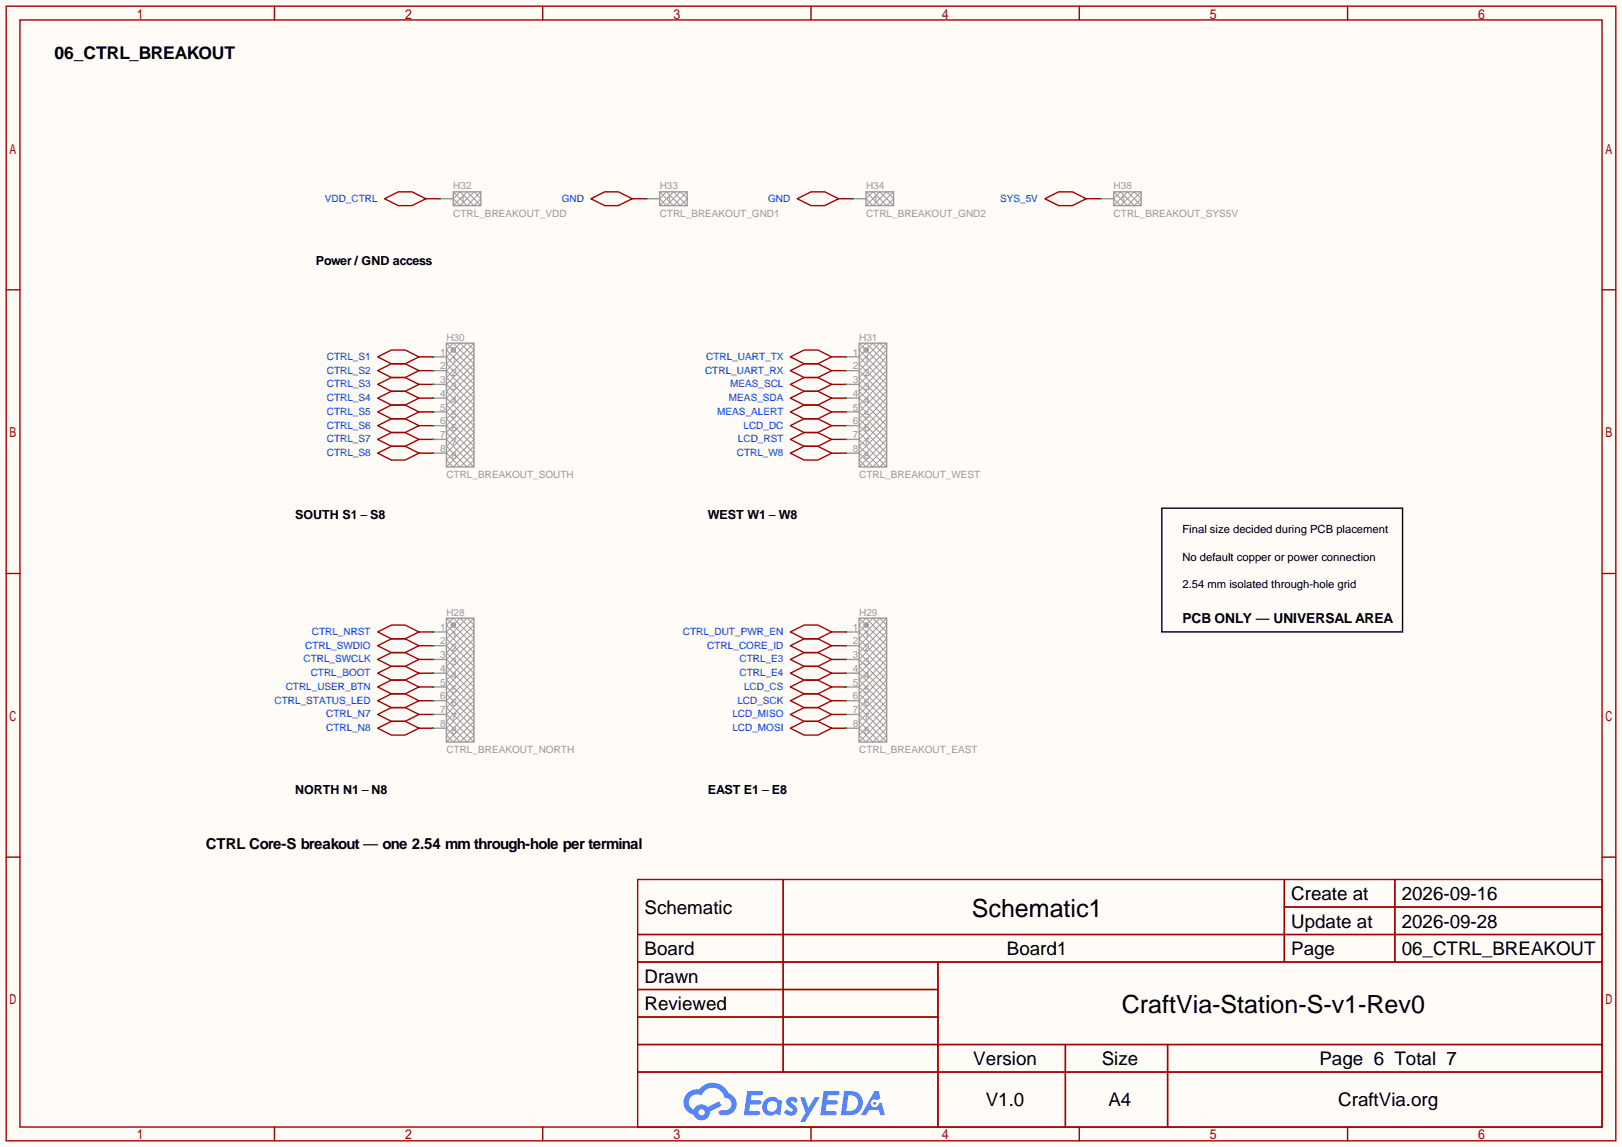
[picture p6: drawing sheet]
<svg xmlns="http://www.w3.org/2000/svg" width="299mm" height="212mm" viewBox="0 0 299 212" stroke-linecap="round" stroke-linejoin="round" font-family="sans-serif">
<path d="M0 0h299.5v211.8h-299.5z" fill="#fffcf7"/>
<g fill="none" stroke="#a10000" stroke-width=".25">
<path d="M1.1 1.1h297.2v209.6h-297.2zM3.7 3.7h292.1v204.5h-292.1zM50.7 1.1v2.6M100.2 1.1v2.6M149.7 1.1v2.6M199.3 1.1v2.6M248.8 1.1v2.6M1.1 53.5h2.6M295.8 53.5h2.5M1.1 105.9h2.6M295.8 105.9h2.5M1.1 158.3h2.6"/>
<path d="M295.8 158.3h2.5M117.7 162.4h178.1v45.8h-178.1zM117.7 172.6h178.1M117.7 177.7h178.1M144.6 162.4v35.6M173.2 177.7v30.5M237.1 162.4v15.3M237.1 167.5h58.7M257.5 162.4v15.3M117.7 182.8h55.5M117.7 192.9h178.1M117.7 187.8h55.5"/>
<path d="M117.7 198h178.1M196.7 192.9v15.3M215.6 192.9v15.3M50.7 208.2v2.5M100.2 208.2v2.5M149.7 208.2v2.5M199.3 208.2v2.5M248.8 208.2v2.5"/>
</g>
<g fill="#5487ff">
<path d="M145.5 202.8a1.3 1.3 0 0 1 1.8 .3l-.4 .6a.54 .54 0 0 0-.9-.2l.1 .2a1.58 1.58 0 0 1 1.1 1.6 1.43 1.43 0 0 1-2.5 .1l.5-.6a.64 .64 0 0 0 .5 .5 .64 .64 0 0 0 .7-.3l-.2-.2a1.6 1.6 0 0 1-1-1.6z"/>
<path d="M147.7 202.7h.9l.7 1.9 1.1-1.9h.9l-2.7 4.5h-.9l1-1.7z"/>
<path d="M138 201.5h1.6a1.31 1.31 0 0 1 1.2 .2 .4 .4 0 0 1-.3 .6h-1.8l-.1 .9h1.6a.4 .4 0 0 1 .4 .4 .4 .4 0 0 1-.4 .4h-1.7l-.2 1.2h.8a1.23 1.23 0 0 1 1.2 .2 .39 .39 0 0 1-.3 .6h-2.7z"/>
<path d="M152.1 201.5h1.6a1.32 1.32 0 0 1 1.3 .2 .39 .39 0 0 1-.4 .6h-1.7l-.2 .9h1.7a.4 .4 0 0 1 .3 .4 .4 .4 0 0 1-.4 .4h-1.7l-.2 1.2h.8a1.23 1.23 0 0 1 1.2 .2 .39 .39 0 0 1-.3 .6h-2.7z"/>
<path d="M161.5 201.5h.7l.4 1.3-.7 .4a.75 .75 0 0 0-1.1 .3 .75 .75 0 0 0 .5 1 .75 .75 0 0 0 .9-.6l.6-.3 .6 2.4h-.9l-.2-1h-1.9l-.5 1h-.9z"/>
<path d="M155.9 201.5l-.7 4.5h1.5a2.27 2.27 0 0 0 2.6-2.3 2.27 2.27 0 0 0-2.7-2.2zM156.6 202.3a1.5 1.5 0 0 1 1.8 1.5 1.5 1.5 0 0 1-1.9 1.4h-.3z"/>
<path d="M141.3 203.1a1.62 1.62 0 0 0-.4 2.1 1.62 1.62 0 0 0 2 .7l.4-.3 .3 .3 .5 .1 .3-2.5-.2-.3h-.4a1.58 1.58 0 0 0-2.5-.1zM141.9 203.6a.99 .99 0 0 1 1.6 .3 .99 .99 0 0 1-.9 1.4 .94 .94 0 0 1-1-.5 .94 .94 0 0 1 .3-1.2z"/>
<path d="M126.9 201.9a2.37 2.37 0 0 0 1.2 4 1.54 1.54 0 0 0 1.7 1 1.54 1.54 0 0 0 1.3-1.6l2.1-1.1-.5-.8-2 1.1a1.57 1.57 0 0 0-2.6 .4 1.5 1.5 0 0 1-.8-2.1 1.5 1.5 0 0 1 2.2-.5 2.23 2.23 0 0 1 2.3-1.4 2.23 2.23 0 0 1 2 1.8 1.16 1.16 0 0 1 1.2 1.1 1.16 1.16 0 0 1-1 1.3h-.7a.47 .47 0 0 0-.6 .3 .47 .47 0 0 0 .4 .6 2.23 2.23 0 0 0 2.3-.7 2.23 2.23 0 0 0 .4-2.3 2.16 2.16 0 0 0-1.3-1.1 3.2 3.2 0 0 0-5.4-.7l-1.2 .1zM129 205.4a.58 .58 0 0 1 1.1 0 .58 .58 0 0 1-1.1 0z"/>
<circle cx="161.5" cy="203.8" r=".28"/>
</g>
<g fill="none" stroke="#999" stroke-width=".18">
<path d="M83.7 38l2.5-2.6 2.6 2.6M83.7 35.4l2.5 2.6 2.6-2.6M85 35.4l-1.3 1.3 1.3 1.3 2.5-2.6 1.3 1.3-1.3 1.3zM121.8 38l2.5-2.6 2.6 2.6M121.8 35.4l2.5 2.6 2.6-2.6M123.1 35.4l-1.3 1.3 1.3 1.3 2.5-2.6 1.3 1.3-1.3 1.3zM159.9 36.7l1.3-1.3 2.5 2.6 1.3-1.3-1.3-1.3-2.5 2.6zM159.9 38l2.5-2.6 2.6 2.6M159.9 35.4l2.5 2.6 2.6-2.6M205.6 38l2.6-2.6 2.5 2.6M205.6 35.4l2.6 2.6 2.5-2.6M206.9 35.4l-1.3 1.3 1.3 1.3 2.5-2.6 1.3 1.3-1.3 1.3z"/>
<path d="M82.4 64.6l1.3-1.2 3.8 3.8-5.1 5.1 5.1 5-5.1 5.1 3.8 3.8 1.3-1.2-5.1-5.1 5.1-5.1-5.1-5.1 5.1-5.1-1.3-1.2-3.8 3.8 5.1 5.1-5.1 5 5.1 5.1-3.8 3.8-1.3-1.2 5.1-5.1-5.1-5.1 5.1-5.1zM82.4 63.4l5.1 5.1-5.1 5 5.1 5.1-5.1 5.1 2.6 2.5 2.5-2.5-5.1-5.1 5.1-5.1-5.1-5 5.1-5.1M83.9 64.3l.1 .2M84 64.8l-.1 .2M158.6 63.4l5.1 5.1-5.1 5 5.1 5.1-5.1 5.1 2.6 2.5 2.5-2.5-5.1-5.1 5.1-5.1-5.1-5 5.1-5.1M159.9 63.4l-1.3 1.2 5.1 5.1-5.1 5.1 5.1 5.1-5.1 5.1 1.3 1.2 3.8-3.8-5.1-5.1 5.1-5-5.1-5.1 3.8-3.8 1.3 1.2-5.1 5.1 5.1 5.1-5.1 5.1 5.1 5.1-1.3 1.2-3.8-3.8 5.1-5.1-5.1-5 5.1-5.1zM160.1 64.3l.1 .2M160.2 64.8l-.1 .2M82.4 86.2l5.1-5-5.1-5.1 5.1-5.1-5.1-5.1 2.6-2.5 2.5 2.5-5.1 5.1 5.1 5.1-5.1 5.1 5.1 5M158.6 86.2l5.1-5-5.1-5.1 5.1-5.1-5.1-5.1 2.6-2.5 2.5 2.5-5.1 5.1 5.1 5.1-5.1 5.1 5.1 5M82.4 114.2l5.1 5.1-5.1 5 5.1 5.1-5.1 5.1 2.6 2.5 2.5-2.5-5.1-5.1 5.1-5.1-5.1-5 5.1-5.1M83.7 114.2l3.8 3.8-5.1 5.1 5.1 5-5.1 5.1 3.8 3.8 1.3-1.2-5.1-5.1 5.1-5.1-5.1-5.1 5.1-5.1-1.3-1.2-3.8 3.8 5.1 5.1-5.1 5 5.1 5.1-3.8 3.8-1.3-1.2 5.1-5.1-5.1-5.1 5.1-5.1-5.1-5.1z"/>
<path d="M83.9 115.1l.1 .2M84 115.6l-.1 .2M158.6 114.2l5.1 5.1-5.1 5 5.1 5.1-5.1 5.1 2.6 2.5 2.5-2.5-5.1-5.1 5.1-5.1-5.1-5 5.1-5.1M159.9 114.2l-1.3 1.2 5.1 5.1-5.1 5.1 5.1 5.1-5.1 5.1 1.3 1.2 3.8-3.8-5.1-5.1 5.1-5-5.1-5.1 3.8-3.8 1.3 1.2-5.1 5.1 5.1 5.1-5.1 5.1 5.1 5.1-1.3 1.2-3.8-3.8 5.1-5.1-5.1-5 5.1-5.1zM160.1 115.1l.1 .2M160.2 115.6l-.1 .2M82.4 137l5.1-5-5.1-5.1 5.1-5.1-5.1-5.1 2.6-2.5 2.5 2.5-5.1 5.1 5.1 5.1-5.1 5.1 5.1 5M158.6 137l5.1-5-5.1-5.1 5.1-5.1-5.1-5.1 2.6-2.5 2.5 2.5-5.1 5.1 5.1 5.1-5.1 5.1 5.1 5"/>
</g>
<g fill="none" stroke="#999" stroke-width=".25">
<path d="M81.2 36.7h2.5M83.7 35.4h5.1v2.6h-5.1zM119.3 36.7h2.5M121.8 35.4h5.1v2.6h-5.1zM157.4 36.7h2.5M159.9 35.4h5.1v2.6h-5.1zM203.1 36.7h2.5M205.6 35.4h5.1v2.6h-5.1zM79.9 65.9h2.5M79.9 68.5h2.5M79.9 71h2.5M79.9 73.5h2.5"/>
<path d="M79.9 76.1h2.5M79.9 78.6h2.5M82.4 63.4h5.1v22.8h-5.1zM156.1 65.9h2.5M156.1 68.5h2.5M156.1 71h2.5M156.1 73.5h2.5M156.1 76.1h2.5M156.1 78.6h2.5M158.6 63.4h5.1v22.8h-5.1zM79.9 81.2h2.5M79.9 83.7h2.5"/>
<path d="M156.1 81.2h2.5M156.1 83.7h2.5M79.9 116.7h2.5M79.9 119.3h2.5M82.4 114.2h5.1v22.8h-5.1zM156.1 116.7h2.5M156.1 119.3h2.5M158.6 114.2h5.1v22.8h-5.1zM79.9 121.8h2.5M79.9 124.3h2.5M79.9 126.9h2.5M79.9 129.4h2.5"/>
<path d="M79.9 132h2.5M79.9 134.5h2.5M156.1 121.8h2.5M156.1 124.3h2.5M156.1 126.9h2.5M156.1 129.4h2.5M156.1 132h2.5M156.1 134.5h2.5"/>
<circle cx="83.7" cy="64.6" r=".38"/>
<circle cx="159.9" cy="64.6" r=".38"/>
<circle cx="83.7" cy="115.4" r=".38"/>
<circle cx="159.9" cy="115.4" r=".38"/>
</g>
<g fill="none" stroke="#870000" stroke-width=".25">
<path d="M78.6 36.7h2.6M116.7 36.7h2.6M154.8 36.7h2.6M200.5 36.7h2.6M77.3 65.9h2.6M77.3 68.5h2.6M77.3 71h2.6M77.3 73.5h2.6M77.3 76.1h2.6M77.3 78.6h2.6M153.5 65.9h2.6M153.5 68.5h2.6"/>
<path d="M153.5 71h2.6M153.5 73.5h2.6M153.5 76.1h2.6M153.5 78.6h2.6M77.3 81.2h2.6M77.3 83.7h2.6M153.5 81.2h2.6M153.5 83.7h2.6M77.3 116.7h2.6M77.3 119.3h2.6M153.5 116.7h2.6M153.5 119.3h2.6"/>
<path d="M77.3 121.8h2.6M77.3 124.3h2.6M77.3 126.9h2.6M77.3 129.4h2.6M77.3 132h2.6M77.3 134.5h2.6M153.5 121.8h2.6M153.5 124.3h2.6M153.5 126.9h2.6M153.5 129.4h2.6M153.5 132h2.6M153.5 134.5h2.6"/>
</g>
<g fill="none" stroke="#a10000" stroke-width=".25">
<path d="M71 36.7l2.5-1.3h2.6l2.5 1.3-2.5 1.3h-2.6zM109.1 36.7l2.5-1.3h2.6l2.5 1.3-2.5 1.3h-2.6zM147.2 36.7l2.5-1.3h2.6l2.5 1.3-2.5 1.3h-2.6zM192.9 36.7l2.6-1.3h2.5l2.5 1.3-2.5 1.3h-2.5zM69.7 65.9l2.6-1.3h2.5l2.5 1.3-2.5 1.3h-2.5zM69.7 68.5l2.6-1.3h2.5l2.5 1.3-2.5 1.2h-2.5zM69.7 71l2.6-1.3h2.5l2.5 1.3-2.5 1.3h-2.5zM69.7 73.5l2.6-1.2h2.5l2.5 1.2-2.5 1.3h-2.5zM69.7 76.1l2.6-1.3h2.5l2.5 1.3-2.5 1.2h-2.5zM69.7 78.6l2.6-1.3h2.5l2.5 1.3-2.5 1.3h-2.5zM145.9 65.9l2.6-1.3h2.5l2.5 1.3-2.5 1.3h-2.5zM145.9 68.5l2.6-1.3h2.5l2.5 1.3-2.5 1.2h-2.5z"/>
<path d="M145.9 71l2.6-1.3h2.5l2.5 1.3-2.5 1.3h-2.5zM145.9 73.5l2.6-1.2h2.5l2.5 1.2-2.5 1.3h-2.5zM145.9 76.1l2.6-1.3h2.5l2.5 1.3-2.5 1.2h-2.5zM145.9 78.6l2.6-1.3h2.5l2.5 1.3-2.5 1.3h-2.5zM69.7 81.2l2.6-1.3h2.5l2.5 1.3-2.5 1.2h-2.5zM69.7 83.7l2.6-1.3h2.5l2.5 1.3-2.5 1.3h-2.5zM145.9 81.2l2.6-1.3h2.5l2.5 1.3-2.5 1.2h-2.5zM145.9 83.7l2.6-1.3h2.5l2.5 1.3-2.5 1.3h-2.5zM69.7 116.7l2.6-1.3h2.5l2.5 1.3-2.5 1.3h-2.5zM69.7 119.3l2.6-1.3h2.5l2.5 1.3-2.5 1.2h-2.5zM145.9 116.7l2.6-1.3h2.5l2.5 1.3-2.5 1.3h-2.5zM145.9 119.3l2.6-1.3h2.5l2.5 1.3-2.5 1.2h-2.5z"/>
<path d="M69.7 121.8l2.6-1.3h2.5l2.5 1.3-2.5 1.3h-2.5zM69.7 124.3l2.6-1.2h2.5l2.5 1.2-2.5 1.3h-2.5zM69.7 126.9l2.6-1.3h2.5l2.5 1.3-2.5 1.2h-2.5zM69.7 129.4l2.6-1.3h2.5l2.5 1.3-2.5 1.3h-2.5zM69.7 132l2.6-1.3h2.5l2.5 1.3-2.5 1.2h-2.5zM69.7 134.5l2.6-1.3h2.5l2.5 1.3-2.5 1.3h-2.5zM145.9 121.8l2.6-1.3h2.5l2.5 1.3-2.5 1.3h-2.5zM145.9 124.3l2.6-1.2h2.5l2.5 1.2-2.5 1.3h-2.5zM145.9 126.9l2.6-1.3h2.5l2.5 1.3-2.5 1.2h-2.5zM145.9 129.4l2.6-1.3h2.5l2.5 1.3-2.5 1.3h-2.5zM145.9 132l2.6-1.3h2.5l2.5 1.3-2.5 1.2h-2.5zM145.9 134.5l2.6-1.3h2.5l2.5 1.3-2.5 1.3h-2.5z"/>
</g>
<path d="M214.5 93.9h44.5v22.8h-44.5z" fill="none" stroke="#000" stroke-width=".25"/>
<g fill="none" stroke="#008700" stroke-width=".25">
<path d="M81.2 36.7h.1M119.3 36.7h.1M157.4 36.7h.1M203.1 36.7h.1M79.9 65.9h.1M79.9 68.5h.1M79.9 71h.1M79.9 73.5h.1M79.9 76.1h.1M79.9 78.6h.1M156.1 65.9h.1M156.1 68.5h.1"/>
<path d="M156.1 71h.1M156.1 73.5h.1M156.1 76.1h.1M156.1 78.6h.1M79.9 81.2h.1M79.9 83.7h.1M156.1 81.2h.1M156.1 83.7h.1M79.9 116.7h.1M79.9 119.3h.1M156.1 116.7h.1M156.1 119.3h.1"/>
<path d="M79.9 121.8h.1M79.9 124.3h.1M79.9 126.9h.1M79.9 129.4h.1M79.9 132h.1M79.9 134.5h.1M156.1 121.8h.1M156.1 124.3h.1M156.1 126.9h.1M156.1 129.4h.1M156.1 132h.1M156.1 134.5h.1"/>
</g>
<g font-size="4.6">
<text x="179.4" y="169.4">Schematic1</text>
<text x="207.1" y="187.1">CraftVia-Station-S-v1-Rev0</text>
</g>
<g font-size="3.5">
<text x="238.4" y="166.2">Create at</text>
<text x="258.8" y="166.2">2026-09-16</text>
<text x="119" y="168.8">Schematic</text>
<text x="238.4" y="171.3">Update at</text>
<text x="258.8" y="171.3">2026-09-28</text>
<text x="119" y="176.4">Board</text>
<text x="185.9" y="176.4">Board1</text>
<text x="238.4" y="176.4">Page</text>
<text x="258.8" y="176.4">06_CTRL_BREAKOUT</text>
<text x="119" y="181.5">Drawn</text>
<text x="119" y="186.6">Reviewed</text>
<text x="179.7" y="196.7">Version</text>
<text x="203.4" y="196.7">Size</text>
<text x="243.6" y="196.7">Page 6 Total 7</text>
<text x="182" y="204.3">V1.0</text>
<text x="204.7" y="204.3">A4</text>
<text x="247.1" y="204.3">CraftVia.org</text>
</g>
<text font-size="3.2" x="10" y="10.8">06_CTRL_BREAKOUT</text>
<g font-size="2.8">
<text x="38" y="156.9">CTRL Core-S breakout</text>
<text x="70.6" y="156.9">one 2.54 mm through-hole per terminal</text>
</g>
<g font-size="2.5">
<text x="218.3" y="115">PCB ONLY</text>
<text x="235.1" y="115">UNIVERSAL AREA</text>
</g>
<g font-size="2.3">
<text x="58.3" y="48.9">Power / GND access</text>
<text x="54.5" y="95.9">SOUTH S1</text>
<text x="68.3" y="95.9">S8</text>
<text x="130.7" y="95.9">WEST W1</text>
<text x="143.8" y="95.9">W8</text>
<text x="54.5" y="146.7">NORTH N1</text>
<text x="68.6" y="146.7">N8</text>
<text x="130.7" y="146.7">EAST E1</text>
<text x="142.5" y="146.7">E8</text>
</g>
<g font-size="2.1">
<text x="218.3" y="98.5">Final size decided during PCB placement</text>
<text x="218.3" y="103.6">No default copper or power connection</text>
<text x="218.3" y="108.6">2.54 mm isolated through-hole grid</text>
</g>
<g font-size="1.8" fill="#999">
<text x="83.7" y="35">H32</text>
<text x="121.8" y="35">H33</text>
<text x="159.9" y="35">H34</text>
<text x="205.6" y="35">H38</text>
<text x="83.7" y="40.1">CTRL_BREAKOUT_VDD</text>
<text x="85" y="37.5">1</text>
<text x="121.8" y="40.1">CTRL_BREAKOUT_GND1</text>
<text x="123.1" y="37.5">1</text>
<text x="159.9" y="40.1">CTRL_BREAKOUT_GND2</text>
<text x="161.2" y="37.5">1</text>
<text x="205.6" y="40.1">CTRL_BREAKOUT_SYS5V</text>
<text x="206.9" y="37.5">1</text>
<text x="81.3" y="65.7">1</text>
<text x="82.4" y="62.9">H30</text>
<text x="157.5" y="65.7">1</text>
<text x="158.6" y="62.9">H31</text>
<text x="81.3" y="68.2">2</text>
<text x="81.3" y="70.8">3</text>
<text x="83.4" y="67">1</text>
<text x="83.4" y="69.5">2</text>
<text x="157.5" y="68.2">2</text>
<text x="157.5" y="70.8">3</text>
<text x="159.6" y="67">1</text>
<text x="159.6" y="69.5">2</text>
<text x="81.3" y="73.3">4</text>
<text x="81.3" y="75.8">5</text>
<text x="83.4" y="72">3</text>
<text x="83.4" y="74.6">4</text>
<text x="83.4" y="77.1">5</text>
<text x="157.5" y="73.3">4</text>
<text x="157.5" y="75.8">5</text>
<text x="159.6" y="72">3</text>
<text x="159.6" y="74.6">4</text>
<text x="159.6" y="77.1">5</text>
<text x="81.3" y="78.4">6</text>
<text x="81.3" y="80.9">7</text>
<text x="81.3" y="83.5">8</text>
<text x="83.4" y="79.7">6</text>
<text x="83.4" y="82.2">7</text>
<text x="157.5" y="78.4">6</text>
<text x="157.5" y="80.9">7</text>
<text x="157.5" y="83.5">8</text>
<text x="159.6" y="79.7">6</text>
<text x="159.6" y="82.2">7</text>
<text x="82.4" y="88.3">CTRL_BREAKOUT_SOUTH</text>
<text x="83.4" y="84.7">8</text>
<text x="158.6" y="88.3">CTRL_BREAKOUT_WEST</text>
<text x="159.6" y="84.7">8</text>
<text x="82.4" y="113.7">H28</text>
<text x="158.6" y="113.7">H29</text>
<text x="81.3" y="116.5">1</text>
<text x="81.3" y="119">2</text>
<text x="83.4" y="117.8">1</text>
<text x="157.5" y="116.5">1</text>
<text x="157.5" y="119">2</text>
<text x="159.6" y="117.8">1</text>
<text x="81.3" y="121.6">3</text>
<text x="81.3" y="124.1">4</text>
<text x="83.4" y="120.3">2</text>
<text x="83.4" y="122.8">3</text>
<text x="83.4" y="125.4">4</text>
<text x="157.5" y="121.6">3</text>
<text x="157.5" y="124.1">4</text>
<text x="159.6" y="120.3">2</text>
<text x="159.6" y="122.8">3</text>
<text x="159.6" y="125.4">4</text>
<text x="81.3" y="126.6">5</text>
<text x="81.3" y="129.2">6</text>
<text x="81.3" y="131.7">7</text>
<text x="83.4" y="127.9">5</text>
<text x="83.4" y="130.5">6</text>
<text x="157.5" y="126.6">5</text>
<text x="157.5" y="129.2">6</text>
<text x="157.5" y="131.7">7</text>
<text x="159.6" y="127.9">5</text>
<text x="159.6" y="130.5">6</text>
<text x="81.3" y="134.3">8</text>
<text x="83.4" y="133">7</text>
<text x="83.4" y="135.5">8</text>
<text x="157.5" y="134.3">8</text>
<text x="159.6" y="133">7</text>
<text x="159.6" y="135.5">8</text>
<text x="82.4" y="139.1">CTRL_BREAKOUT_NORTH</text>
<text x="158.6" y="139.1">CTRL_BREAKOUT_EAST</text>
</g>
<g font-size="1.8" fill="#00f">
<text x="60" y="37.3">VDD_CTRL</text>
<text x="103.7" y="37.3">GND</text>
<text x="141.8" y="37.3">GND</text>
<text x="184.7" y="37.3">SYS_5V</text>
<text x="60.3" y="66.5">CTRL_S1</text>
<text x="60.3" y="69">CTRL_S2</text>
<text x="60.3" y="71.5">CTRL_S3</text>
<text x="130.2" y="69">CTRL_UART_RX</text>
<text x="130.4" y="66.5">CTRL_UART_TX</text>
<text x="134.8" y="71.5">MEAS_SCL</text>
<text x="60.3" y="74.1">CTRL_S4</text>
<text x="60.3" y="76.6">CTRL_S5</text>
<text x="132.4" y="76.6">MEAS_ALERT</text>
<text x="134.6" y="74.1">MEAS_SDA</text>
<text x="60.3" y="79.2">CTRL_S6</text>
<text x="60.3" y="81.7">CTRL_S7</text>
<text x="136.2" y="81.7">LCD_RST</text>
<text x="137.3" y="79.2">LCD_DC</text>
<text x="60.3" y="84.2">CTRL_S8</text>
<text x="136" y="84.2">CTRL_W8</text>
<text x="56.3" y="119.8">CTRL_SWDIO</text>
<text x="57.6" y="117.3">CTRL_NRST</text>
<text x="126.1" y="117.3">CTRL_DUT_PWR_EN</text>
<text x="130.6" y="119.8">CTRL_CORE_ID</text>
<text x="56" y="122.3">CTRL_SWCLK</text>
<text x="57.4" y="124.9">CTRL_BOOT</text>
<text x="136.5" y="122.3">CTRL_E3</text>
<text x="136.5" y="124.9">CTRL_E4</text>
<text x="50.7" y="130">CTRL_STATUS_LED</text>
<text x="52.8" y="127.4">CTRL_USER_BTN</text>
<text x="136.1" y="130">LCD_SCK</text>
<text x="137.4" y="127.4">LCD_CS</text>
<text x="60.2" y="132.5">CTRL_N7</text>
<text x="60.2" y="135">CTRL_N8</text>
<text x="135.2" y="132.5">LCD_MISO</text>
<text x="135.2" y="135">LCD_MOSI</text>
</g>
</svg>
